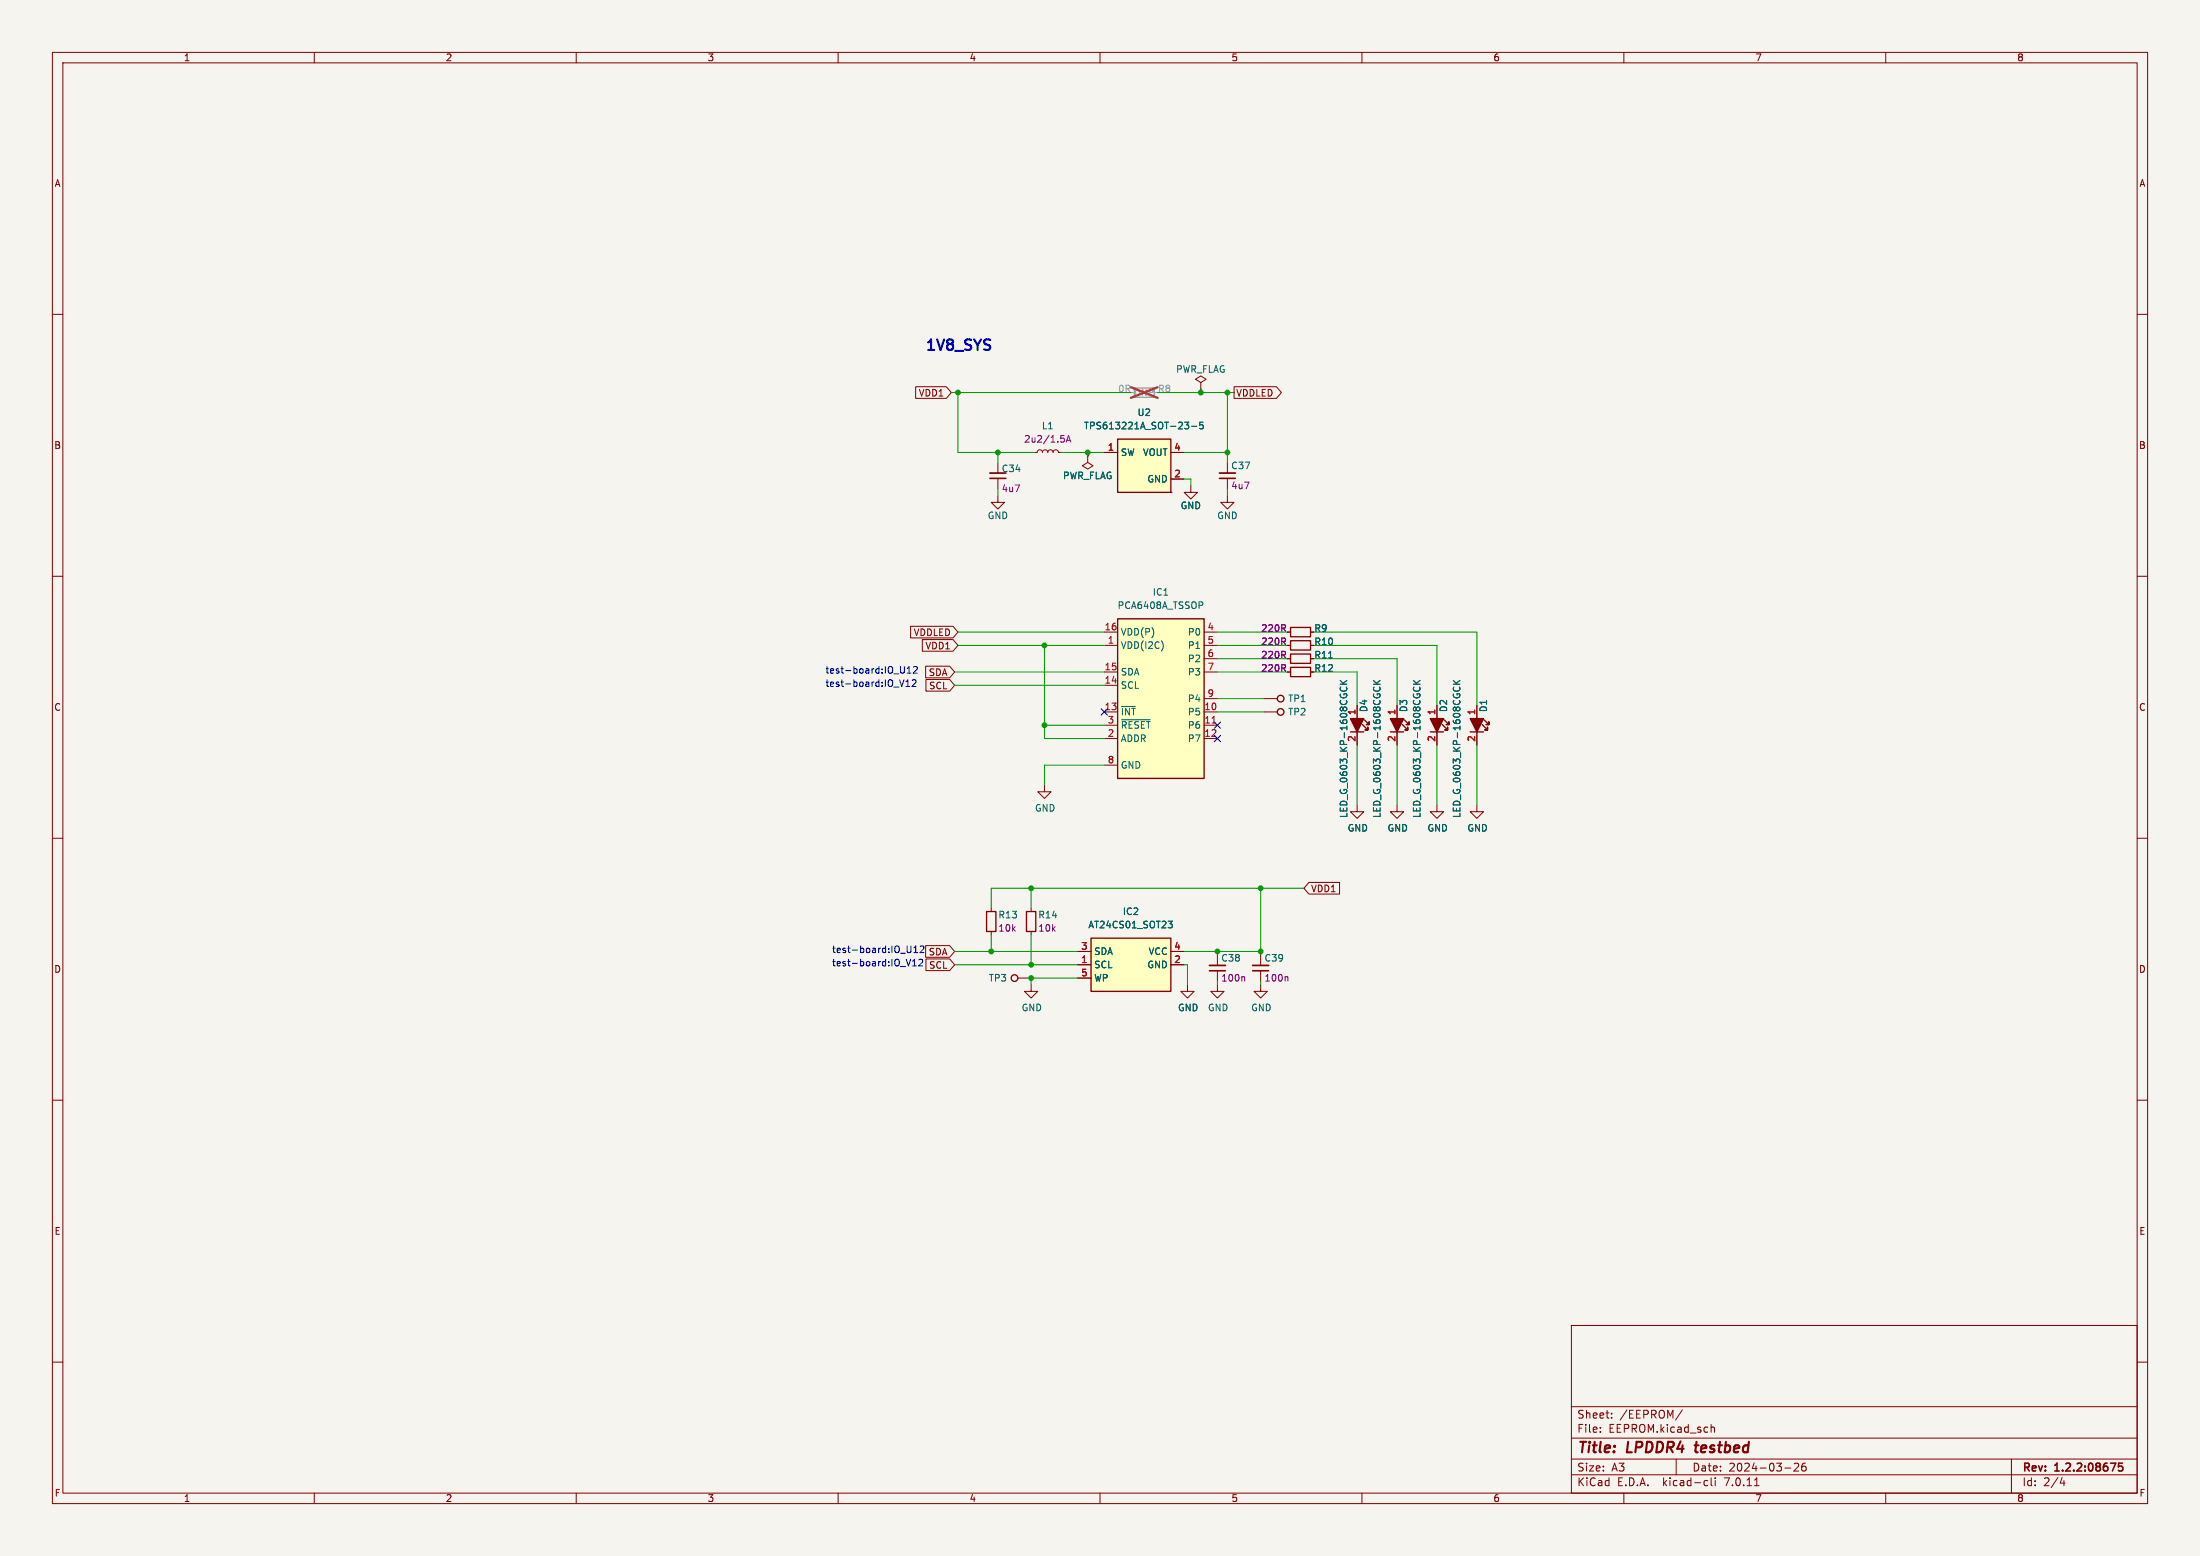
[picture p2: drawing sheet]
<svg xmlns="http://www.w3.org/2000/svg" width="420mm" height="297mm" viewBox="0 0 420 297" stroke-linecap="round" stroke-linejoin="round" font-family="sans-serif">
<path d="M0 0h420v297h-420z" fill="#f5f4ef" stroke="#f5f4ef" stroke-width=".19"/>
<g fill="none" stroke="#840000" stroke-width=".19">
<path d="M10 10h400v277h-400zM12 12h396v273h-396zM60 10v2M110 10v2M160 10v2M210 10v2M260 10v2M310 10v2M360 10v2M10 60h2M408 60h2M174.8 73.8h5.9l.9 1.1-.9 1.1h-5.9z"/>
<path d="M229.2 73l1.1-.6-1.1-.6-1 .6 1 .6v1.3M229.2 74.3h.1M235.6 73.8h8.1l.9 1.1-.9 1.1h-8.1zM190.5 94.6v1.3h1.3l-1.3 1.3-1.3-1.3h1.3M190.5 88.3v2M190.5 91.3v2M197.5 86.4h.5l.1-.4 .4-.1 .4 .1 .1 .4 .2-.4 .3-.1 .4 .1 .1 .4 .2-.4 .3-.1 .4 .1 .1 .4 .2-.4 .4-.1 .3 .1 .2 .4h.5M207.6 87v1.3l1.1 .6-1.1 .6-1-.6 1-.6M207.6 87h.1M210.8 86.4h2.6M223.5 86.4h2.6M223.5 91.4h2.6"/>
<path d="M227.3 92.7v1.3h1.3l-1.3 1.3-1.2-1.3h1.2M234.3 94.6v1.3h1.3l-1.3 1.3-1.3-1.3h1.3M234.3 88.3v2M234.3 91.3v2M10 110h2M173.8 119.5h8.1l1 1.2-1 1.1h-8.1zM408 110h2M176.1 122.1h5.8l1 1.1-1 1.1h-5.8zM176.7 127.2h4.6l.9 1.1-.9 1.1h-4.6zM176.8 129.7h4.5l.9 1.1-.9 1.1h-4.5zM210.8 128.3h2.6M210.8 123.2h2.6"/>
<path d="M210.8 120.7h2.6M210.8 135.9h2.6M210.8 138.4h2.6M210.8 130.8h2.6M229.9 128.3h2.5M229.9 123.2h2.5M229.9 120.7h2.5M229.9 125.7h2.5M229.9 135.9h2.5M229.9 133.4h2.5M229.9 138.4h2.5M241.3 135.9h2.5"/>
<path d="M241.3 133.4h2.5M245.7 128.3h.7M245.7 123.2h.7M245.7 120.7h.7M245.7 125.7h.7M250.2 128.3h.6M250.2 123.2h.6M250.2 120.7h.6M250.2 125.7h.6M259.1 134.6v2.6M259.1 139.7v2.5M266.7 134.6v2.6"/>
<path d="M266.7 139.7v2.5M274.3 134.6v2.6M274.3 139.7v2.5M281.9 134.6v2.6M281.9 139.7v2.5M10 160h2M199.4 149.9v1.2h1.3l-1.3 1.3-1.3-1.3h1.3M210.8 141h2.6M210.8 146.1h2.6M229.9 141h2.5M259.1 153.7v1.2h1.2l-1.2 1.3-1.3-1.3h1.3M266.7 153.7v1.2h1.3l-1.3 1.3-1.3-1.3h1.3"/>
<path d="M274.3 153.7v1.2h1.3l-1.3 1.3-1.3-1.3h1.3M281.9 153.7v1.2h1.3l-1.3 1.3-1.2-1.3h1.2M408 160h2M189.2 173.4v.6M189.2 177.8v.6M196.8 173.4v.6M196.8 177.8v.6M249.9 168.4h5.8v2.3h-5.8l-1-1.2zM176.7 180.5h4.6l.9 1.1-.9 1.1h-4.6zM176.8 183h4.5l.9 1.2-.9 1.1h-4.5zM194.3 186.7h2.5M196.8 188v1.2h1.3l-1.3 1.3-1.2-1.3h1.2"/>
<path d="M205.7 184.2h2.6M205.7 181.6h2.6M205.7 186.7h2.6M223.5 184.2h2.6M223.5 181.6h2.6M226.7 188v1.2h1.3l-1.3 1.3-1.3-1.3h1.3M232.4 188v1.2h1.3l-1.3 1.3-1.3-1.3h1.3M232.4 182.2v2.1M232.4 185.3v2M240.7 188v1.2h1.2l-1.2 1.3-1.3-1.3h1.3M240.7 182.2v2.1M240.7 185.3v2"/>
<path d="M10 210h2M408 210h2M10 260h2M300 253h108v32h-108zM408 260h2M300 278.5h108M300 274.5h108M300 268.5h108M305.5 273.2v.2M305.5 272.5v.1M307.7 270.5v.2M307.7 269.8v.1"/>
<path d="M320 278.5v3M321.2 269.1l-1.3 1.9M326.7 271.9v1.5M326.7 272.5l.2-.1 .3 .1 .1 .9M342.5 279.4l.6-.1 .2 .1 .1 .3-1 1.1h1M344.7 279.3a.59 .59 0 0 0-.8 .6v.6l.2 .2 .4 .1 .2-.2 .1-.5-.1-.2h-.5l-.3 .2M384 278.5v6.5M60 285v2M110 285v2M160 285v2M210 285v2M260 285v2"/>
<path d="M300 281.5h108M310 285v2M325.6 282.6l.4 .1M326 283.5l-.4 .1M326.7 282.1v1.3l.2 .2M327.4 282.1v.1M327.4 282.6v1M334.9 283.6h.9M340.7 280.2h1.2M360 285v2M393.7 282l-.4 1.1h.9M394 282.6v1"/>
</g>
<path d="M189 91.3h3M232.8 91.3h3M230.9 185.3h3M239.1 185.3h3.1M405.2 279.3h-.7l-.1 .7 .2-.1h.5l.2 .2-.1 .5-.2 .2-.6-.2" fill="none" stroke="#840000" stroke-width=".3"/>
<path d="M323.5 275.9h.8M323.9 275.2l-.2 1.7 .2 .3" fill="none" stroke="#840000" stroke-width=".4"/>
<path d="M189 90.3h3M232.8 90.3h3M230.9 184.3h3M239.1 184.3h3.1" fill="none" stroke="#840000" stroke-width=".33"/>
<path d="M202.5 83.1h.6M203.1 83.7l.1 .2-.1 .4M203.6 84.4l.4-1.3 .4 1.3M203.7 84h.6M237.4 186.4l.2 .2v.7M245.7 186.4l.2 .2v.7" fill="none" stroke="#840084" stroke-width=".19"/>
<g fill="none" stroke="#840000" stroke-width=".25">
<path d="M213.4 83.8h10.1v10.2h-10.1zM223.5 94h.1M213.4 118.1h16.5v30.5h-16.5zM246.4 119.8h3.8v1.7h-3.8zM246.4 127.4h3.8v1.8h-3.8zM246.4 122.3h3.8v1.8h-3.8zM246.4 124.8h3.8v1.8h-3.8zM257.8 139.7h2.5M260.1 138.3l1 1v-.5v.5h-.5h.5M260.5 137.4l.9 .9v-.5v.5h-.5h.5M265.4 139.7h2.6M267.7 138.3l1 1v-.5v.5h-.5h.5"/>
<path d="M268.1 137.4l.9 .9v-.5v.5h-.5h.5M273 139.7h2.6M275.3 138.3l1.1 1v-.5v.5h-.6h.6M275.7 137.4l.9 .9v-.5v.5h-.5h.5M280.7 139.7h2.5M283 138.3l1 1v-.5v.5h-.5h.5M283.3 137.4l.9 .9v-.5v.5h-.5h.5M188.3 174h1.8v3.8h-1.8zM196 174h1.7v3.8h-1.7zM208.3 179.1h15.2v10.1h-15.2z"/>
<circle cx="244.5" cy="133.3" r=".63"/>
<circle cx="244.5" cy="135.9" r=".63"/>
<circle cx="193.7" cy="186.7" r=".63"/>
</g>
<g fill="#840000" stroke="#840000" stroke-width=".25">
<path d="M265.4 137.2h2.6l-1.3 2.5z"/>
<path d="M257.8 137.2h2.5l-1.2 2.5z"/>
<path d="M280.7 137.2h2.5l-1.3 2.5z"/>
<path d="M273 137.2h2.6l-1.3 2.5z"/>
</g>
<g fill="none" stroke="#006464" stroke-width=".19">
<path d="M226.2 80.6h.7l-.4 .5 .4 .1v.4l-.2 .3h-.4M227.5 81.4h.9M229.7 80.6h-.6l-.1 .6 .2-.1h.4l.1 .2v.4l-.2 .2-.5-.2M229.5 114.9l.1 .2-.1 .4M214.1 134.8h2.6M214.1 137.4h5.5M222 122.9v.8M253.6 125.6h.8M255.8 130.6h1.3M255.8 129.9l.8 .7M256 131.1l-.1 .6 .5 .2M257 131.1l.1 .6-.5 .2"/>
<path d="M257.1 129.9l-.7 .5M262.2 130.6h1.3M262.2 129.9l.7 .7M262.3 131.1v.6l.4 .2M263.3 131.1l.1 .6-.5 .2M263.5 129.9l-.8 .5M269.8 130.6h1.3M269.8 129.9l.7 .7M269.9 131.1v.6l.5 .2M271 131.1v.6l-.5 .2M271.1 129.9l-.7 .5M277.4 130.6h1.3"/>
<path d="M277.4 129.9l.8 .7M277.6 131.1l-.1 .6 .5 .2M278.6 131.1v.6l-.4 .2M278.7 129.9l-.7 .5M223 175.8h.8l-.4 .5 .3 .1 .1 .5-.2 .2h-.4"/>
</g>
<g fill="#ffffc2" stroke="#ffffc2" stroke-width=".19">
<path d="M213.4 83.8h10.1v10.2h-10.1z"/>
<path d="M213.4 118.1h16.5v30.5h-16.5z"/>
<path d="M208.3 179.1h15.2v10.1h-15.2z"/>
</g>
<path d="M223.5 94h.1" fill="none" stroke="#ffffc2" stroke-width=".19"/>
<path d="M231.4 138h.7" fill="none" stroke="#a90000" stroke-width=".19"/>
<path d="M216.5 74h3.8v1.8h-3.8z" fill="none" stroke="#9c9b98" stroke-width=".25"/>
<path d="M215.9 74.9h.6M220.3 74.9h.7" fill="none" stroke="#9c9b98" stroke-width=".19"/>
<path d="M215.9 73.9l5.1 2M221 73.9l-5.1 2" fill="none" stroke="#eb3a3d" stroke-width=".46"/>
<g fill="none" stroke="#0000c2" stroke-width=".19">
<path d="M172.6 129.8l-.4 1.2M172.6 127.2v1l-.1 .2M172.9 131h.8M172.9 130.1l.4-.3v1.2M173.2 128.5h.7M173.2 127.6l.3-.4v1.3M174.2 129.9l.4-.1 .3 .3-.8 .9h.8M174.4 127.3l.5-.1 .2 .4-.8 .9h.8M173.8 183.1l-.4 1.3M173.9 180.6v1l-.1 .2M174.2 184.4h.7M174.2 183.5l.4-.4v1.3"/>
<path d="M174.5 181.8h.7M174.5 180.9l.3-.3v1.2M175.4 183.2l.5-.1 .2 .4-.7 .9h.7M175.7 180.7l.4-.1 .3 .3-.8 .9h.8"/>
</g>
<g fill="none" stroke="#009600" stroke-width=".19">
<path d="M181.6 74.9h34.3M182.9 74.9v11.5h14.6M221 74.9h14.6M229.2 74.3v.6M234.3 74.9v13.4M190.5 86.4v1.9M190.5 93.3v1.3M202.6 86.4h8.2M207.6 86.4v.6M226.1 86.4h8.2M226.1 91.4h1.2v1.3M234.3 93.3v1.3"/>
<path d="M182.2 128.3h28.6M182.2 130.8h28.6M182.9 123.2h27.9M182.9 120.7h27.9M199.4 123.2v17.8h11.4M199.4 138.4h11.4M232.4 123.2h13.3M232.4 120.7h13.3M232.4 128.3h13.3M232.4 125.7h13.3M232.4 135.9h8.9M232.4 133.4h8.9"/>
<path d="M250.8 123.2h23.5v11.4M250.8 120.7h31.1v13.9M250.8 128.3h8.3v6.3M250.8 125.7h15.9v8.9M210.8 146.1h-11.4v3.8M259.1 142.2v11.5M266.7 142.2v11.5M274.3 142.2v11.5M281.9 142.2v11.5M189.2 178.4v3.2M196.8 169.5v3.9M196.8 178.4v5.8"/>
<path d="M240.7 169.5v12.7M248.9 169.5h-59.7v3.9M182.2 181.6h23.5M182.2 184.2h23.5M205.7 186.7h-8.9v1.3M226.1 181.6h14.6M226.1 184.2h.6v3.8M232.4 181.6v.6M232.4 187.3v.7M240.7 187.3v.7"/>
</g>
<path d="M210.2 135.3l1.2 1.2M211.4 135.3l-1.2 1.2M231.8 137.8l1.2 1.2M233 137.8l-1.2 1.2M231.8 140.4l1.2 1.2M233 140.4l-1.2 1.2" fill="none" stroke="#000084" stroke-width=".19"/>
<g fill="#009600" stroke="#009600" stroke-width=".19">
<circle cx="234.3" cy="86.4" r=".46"/>
<circle cx="234.3" cy="74.9" r=".46"/>
<circle cx="182.9" cy="74.9" r=".46"/>
<circle cx="229.2" cy="74.9" r=".46"/>
<circle cx="190.5" cy="86.4" r=".46"/>
<circle cx="240.7" cy="169.5" r=".46"/>
<circle cx="240.7" cy="181.6" r=".46"/>
<circle cx="196.8" cy="184.2" r=".46"/>
<circle cx="196.8" cy="186.7" r=".46"/>
<circle cx="196.8" cy="169.5" r=".46"/>
<circle cx="232.4" cy="181.6" r=".46"/>
<circle cx="189.2" cy="181.6" r=".46"/>
<circle cx="199.4" cy="123.2" r=".46"/>
<circle cx="207.6" cy="86.4" r=".46"/>
<circle cx="199.4" cy="138.4" r=".46"/>
</g>
<text font-size="2.8" fill="#0000c2" x="176.5" y="67.1">1V8_SYS</text>
<g font-size="2.8" fill="#840000">
<text x="301" y="277.9">Title:</text>
<text x="310.6" y="277.9">LPDDR4</text>
<text x="324.5" y="277.9">testbed</text>
</g>
<g font-size="2.1" fill="#840000">
<text x="301" y="273.7">File:</text>
<text x="301" y="271">Sheet:</text>
<text x="307.1" y="273.7">EEPROM.kicad_sch</text>
<text x="309.2" y="271">/EEPROM/</text>
<text x="301" y="281.1">Size:</text>
<text x="307.6" y="281.1">A3</text>
<text x="323" y="281.1">Date:</text>
<text x="330" y="281.1">2024-03-26</text>
<text x="386" y="281.3">Rev:</text>
<text x="392.4" y="281.3">1.2.2:08675</text>
<text x="301" y="283.9">KiCad</text>
<text x="308.7" y="283.9">E.D.A.</text>
<text x="317.6" y="283.9">kicad-cli</text>
<text x="329.5" y="283.9">7.0.11</text>
<text x="386" y="283.9">Id:</text>
<text x="390.1" y="283.9">2/4</text>
</g>
<g font-size="1.8" fill="#840000">
<text x="35" y="11.9">1</text>
<text x="85" y="11.9">2</text>
<text x="135" y="11.9">3</text>
<text x="185" y="11.9">4</text>
<text x="235" y="11.9">5</text>
<text x="285" y="11.9">6</text>
<text x="335" y="11.9">7</text>
<text x="385" y="11.9">8</text>
<text x="10.3" y="35.9">A</text>
<text x="408.3" y="35.9">A</text>
<text x="175.3" y="75.9">VDD1</text>
<text x="235.9" y="75.9">VDDLED</text>
<text x="10.3" y="85.9">B</text>
<text x="408.2" y="85.9">B</text>
<text x="174.3" y="121.6">VDDLED</text>
<text x="176.6" y="124.1">VDD1</text>
<text x="177.2" y="129.2">SDA</text>
<text x="177.3" y="131.8">SCL</text>
<text x="10.3" y="135.9">C</text>
<text x="408.2" y="135.9">C</text>
<text x="250.2" y="170.5">VDD1</text>
<text x="10.3" y="185.9">D</text>
<text x="177.2" y="182.6">SDA</text>
<text x="177.3" y="185.1">SCL</text>
<text x="408.2" y="185.9">D</text>
<text x="10.3" y="235.9">E</text>
<text x="408.3" y="235.9">E</text>
<text x="10.3" y="285.9">F</text>
<text x="35" y="286.9">1</text>
<text x="85" y="286.9">2</text>
<text x="135" y="286.9">3</text>
<text x="185" y="286.9">4</text>
<text x="235" y="286.9">5</text>
<text x="285" y="286.9">6</text>
<text x="335" y="286.9">7</text>
<text x="385" y="286.9">8</text>
<text x="408.3" y="285.9">F</text>
</g>
<g font-size="1.8" fill="#006464">
<text x="224.4" y="71.3">PWR_FLAG</text>
<text x="198.8" y="82.1">L1</text>
<text x="206.8" y="82.1">TPS613221A_SOT-23-5</text>
<text x="217.1" y="79.6">U2</text>
<text x="213.9" y="87.2">SW</text>
<text x="218.1" y="87.2">VOUT</text>
<text x="234.9" y="89.8">C37</text>
<text x="191.1" y="90.3">C34</text>
<text x="202.8" y="91.7">PWR_FLAG</text>
<text x="218.9" y="92.3">GND</text>
<text x="188.5" y="99.3">GND</text>
<text x="225.3" y="97.4">GND</text>
<text x="232.3" y="99.3">GND</text>
<text x="220" y="113.9">IC1</text>
<text x="213.3" y="116.4">PCA6408A_TSSOP</text>
<text x="213.9" y="124.1">VDD(I2C)</text>
<text x="213.9" y="121.5">VDD(P)</text>
<text x="226.7" y="121.5">P0</text>
<text x="226.7" y="124.1">P1</text>
<text x="250.8" y="123.3">R10</text>
<text x="250.8" y="120.8">R9</text>
<text x="250.8" y="125.9">R11</text>
<text x="213.9" y="131.7">SCL</text>
<text x="213.9" y="129.1">SDA</text>
<text x="226.7" y="126.6">P2</text>
<text x="226.7" y="129.1">P3</text>
<text x="250.8" y="128.4">R12</text>
<text x="213.9" y="136.8">~{INT}</text>
<text x="226.7" y="136.8">P5</text>
<text x="226.7" y="134.2">P4</text>
<text x="245.8" y="136.8">TP2</text>
<text x="245.8" y="134.2">TP1</text>
<text x="261.2" y="136" transform="rotate(-90 261.2 136)">D4</text>
<text x="268.8" y="136" transform="rotate(-90 268.8 136)">D3</text>
<text x="276.5" y="136" transform="rotate(-90 276.5 136)">D2</text>
<text x="284.1" y="136" transform="rotate(-90 284.1 136)">D1</text>
<text x="213.9" y="141.8">ADDR</text>
<text x="213.9" y="139.3">~{RESET}</text>
<text x="226.7" y="139.3">P6</text>
<text x="226.7" y="141.8">P7</text>
<text x="213.9" y="146.9">GND</text>
<text x="197.5" y="155.1">GND</text>
<text x="257.2" y="158.9">GND</text>
<text x="257.4" y="156.2" transform="rotate(-90 257.4 156.2)">LED_G_0603_KP-1608CGCK</text>
<text x="263.8" y="156.2" transform="rotate(-90 263.8 156.2)">LED_G_0603_KP-1608CGCK</text>
<text x="264.8" y="158.9">GND</text>
<text x="271.4" y="156.2" transform="rotate(-90 271.4 156.2)">LED_G_0603_KP-1608CGCK</text>
<text x="272.4" y="158.9">GND</text>
<text x="279" y="156.2" transform="rotate(-90 279 156.2)">LED_G_0603_KP-1608CGCK</text>
<text x="280" y="158.9">GND</text>
<text x="190.5" y="175.5">R13</text>
<text x="198.1" y="175.5">R14</text>
<text x="207.7" y="177.4">AT24CS01_SOT23</text>
<text x="214.3" y="174.9">IC2</text>
<text x="208.8" y="185">SCL</text>
<text x="208.8" y="182.5">SDA</text>
<text x="218.9" y="185">GND</text>
<text x="219.2" y="182.5">VCC</text>
<text x="233" y="183.7">C38</text>
<text x="241.3" y="183.7">C39</text>
<text x="188.7" y="187.6">TP3</text>
<text x="208.8" y="187.6">WP</text>
<text x="194.9" y="193.2">GND</text>
<text x="224.8" y="193.2">GND</text>
<text x="230.5" y="193.2">GND</text>
<text x="238.8" y="193.2">GND</text>
</g>
<g font-size="1.8" fill="#9c9b98">
<text x="213.4" y="75.1">0R</text>
<text x="216.4" y="75.8">DNP</text>
</g>
<text font-size="1.8" fill="#939391" x="221" y="75.1">R8</text>
<g font-size="1.8" fill="#840084">
<text x="195.4" y="84.7">2u2/1.5A</text>
<text x="191.1" y="94.1">4u7</text>
<text x="234.9" y="93.6">4u7</text>
<text x="240.7" y="123.3">220R</text>
<text x="240.7" y="120.8">220R</text>
<text x="240.7" y="125.9">220R</text>
<text x="240.7" y="128.4">220R</text>
<text x="190.5" y="178">10k</text>
<text x="198.1" y="178">10k</text>
<text x="233" y="187.6">100n</text>
<text x="241.3" y="187.6">100n</text>
</g>
<g font-size="1.8" fill="#a90000">
<text x="211.4" y="86.1">1</text>
<text x="224.1" y="86.1">4</text>
<text x="224.1" y="91.2">2</text>
<text x="210.8" y="120.4">16</text>
<text x="211.4" y="122.9">1</text>
<text x="230.4" y="120.4">4</text>
<text x="230.4" y="122.9">5</text>
<text x="230.4" y="125.5">6</text>
<text x="210.8" y="130.6">14</text>
<text x="210.8" y="128">15</text>
<text x="230.4" y="128">7</text>
<text x="210.8" y="135.6">13</text>
<text x="229.8" y="135.6">10</text>
<text x="230.4" y="133.1">9</text>
<text x="258.8" y="136.6" transform="rotate(-90 258.8 136.6)">1</text>
<text x="266.4" y="136.6" transform="rotate(-90 266.4 136.6)">1</text>
<text x="274.1" y="136.6" transform="rotate(-90 274.1 136.6)">1</text>
<text x="281.7" y="136.6" transform="rotate(-90 281.7 136.6)">1</text>
<text x="211.4" y="140.7">2</text>
<text x="211.4" y="138.2">3</text>
<text x="229.8" y="138.2">11</text>
<text x="229.8" y="140.7">12</text>
<text x="258.8" y="141.7" transform="rotate(-90 258.8 141.7)">2</text>
<text x="266.4" y="141.7" transform="rotate(-90 266.4 141.7)">2</text>
<text x="274.1" y="141.7" transform="rotate(-90 274.1 141.7)">2</text>
<text x="281.7" y="141.7" transform="rotate(-90 281.7 141.7)">2</text>
<text x="211.4" y="145.8">8</text>
<text x="206.3" y="183.9">1</text>
<text x="206.3" y="181.4">3</text>
<text x="224.1" y="183.9">2</text>
<text x="224.1" y="181.4">4</text>
<text x="206.3" y="186.4">5</text>
</g>
<g font-size="1.8" fill="#0000c2">
<text x="157.5" y="128.7">test-board:IO_U12</text>
<text x="157.5" y="131.2">test-board:IO_V12</text>
<text x="158.7" y="182">test-board:IO_U12</text>
<text x="158.7" y="184.5">test-board:IO_V12</text>
</g>
</svg>
